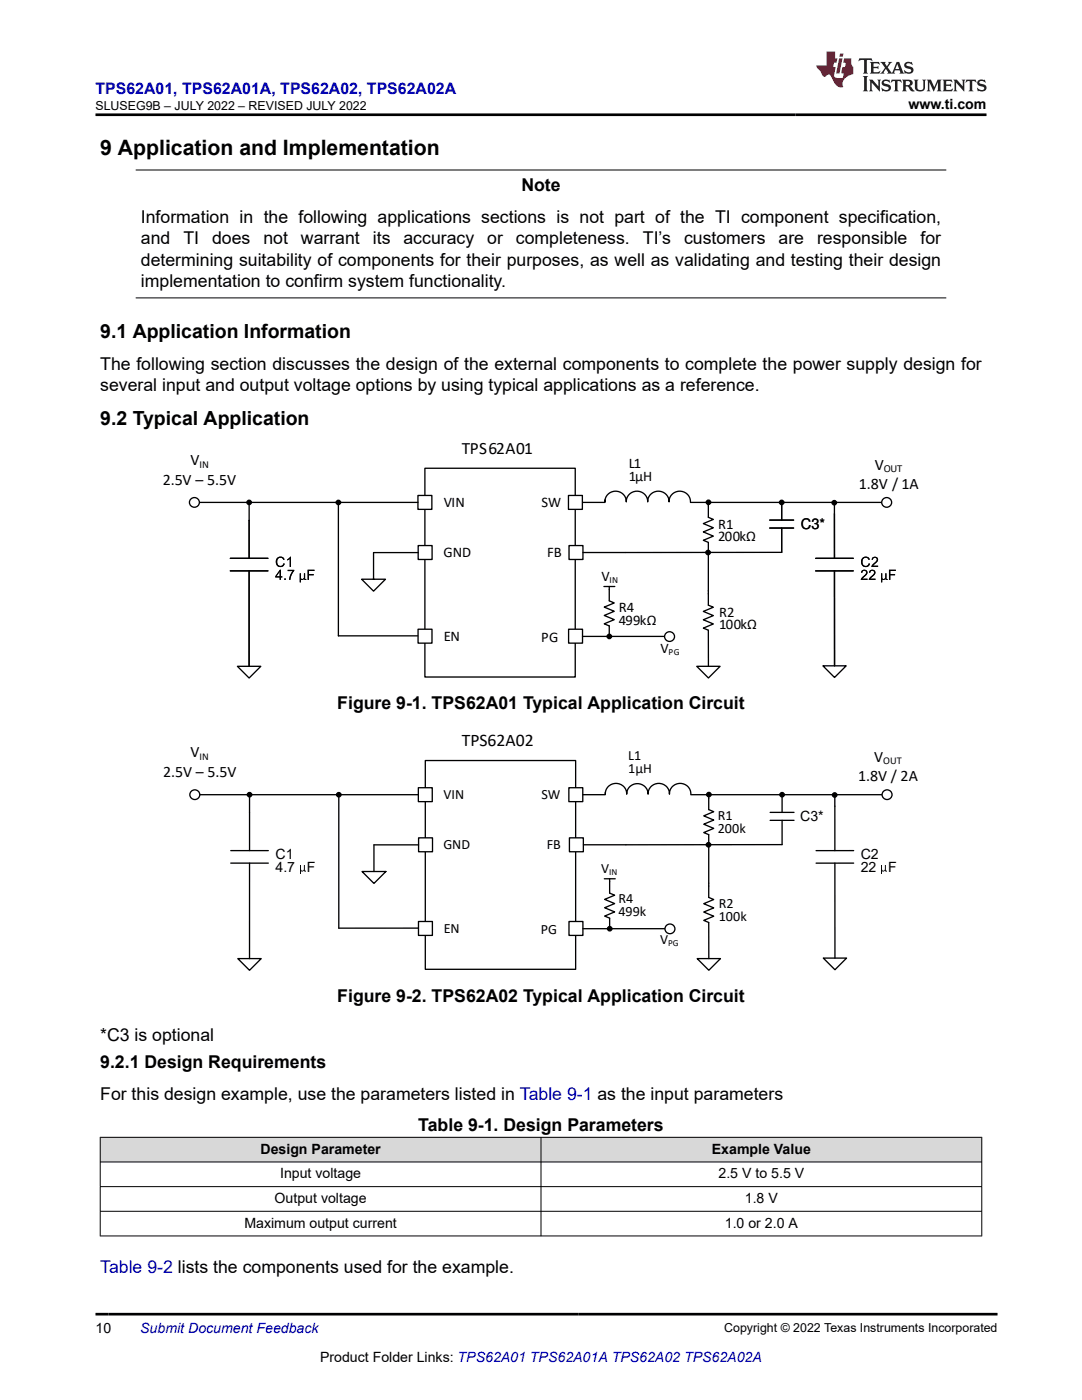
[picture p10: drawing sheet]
<svg xmlns="http://www.w3.org/2000/svg" width="216mm" height="279mm" viewBox="0 0 216 279" stroke-linecap="round" stroke-linejoin="round" font-family="sans-serif">
<path d="M27.1 33.9h161.7M27.1 59.5h161.7" fill="none" stroke="#000" stroke-width=".2"/>
<path d="M84.8 93.4h30v41.7h-30z" fill-rule="evenodd" fill="#fff"/>
<path d="M84.8 93.4h30v41.7h-30zM120.7 99.8v.4a2.13 2.13 0 0 1 2.1-2.2 2.13 2.13 0 0 1 2.2 2.2 2.13 2.13 0 0 1 2.1-2.2 2.13 2.13 0 0 1 2.1 2.2 2.13 2.13 0 0 1 2.2-2.2 2.13 2.13 0 0 1 2.1 2.2 2.13 2.13 0 0 1 2.1-2.2 2.13 2.13 0 0 1 2.2 2.2" fill="none" stroke="#000" stroke-width=".26"/>
<path d="M83.4 98.9h2.8v2.8h-2.8z" fill-rule="evenodd" fill="#fff"/>
<path d="M83.4 98.9h2.8v2.8h-2.8z" fill="none" stroke="#000" stroke-width=".26"/>
<path d="M113.4 98.9h2.8v2.8h-2.8z" fill-rule="evenodd" fill="#fff"/>
<path d="M113.4 98.9h2.8v2.8h-2.8z" fill="none" stroke="#000" stroke-width=".26"/>
<path d="M83.4 108.9h2.8v2.8h-2.8z" fill-rule="evenodd" fill="#fff"/>
<path d="M83.4 108.9h2.8v2.8h-2.8z" fill="none" stroke="#000" stroke-width=".26"/>
<path d="M83.4 125.6h2.8v2.8h-2.8z" fill-rule="evenodd" fill="#fff"/>
<path d="M83.4 125.6h2.8v2.8h-2.8z" fill="none" stroke="#000" stroke-width=".26"/>
<path d="M113.5 108.9h2.8v2.8h-2.8z" fill-rule="evenodd" fill="#fff"/>
<path d="M113.5 108.9h2.8v2.8h-2.8z" fill="none" stroke="#000" stroke-width=".26"/>
<path d="M113.5 125.6h2.7v2.8h-2.7z" fill-rule="evenodd" fill="#fff"/>
<g fill="none" stroke="#000" stroke-width=".26">
<path d="M39.8 100.3h43.6M46 113.9h7.5M46 111.4h7.5M49.7 113.9v19.1M49.7 100.3v11.1M72.2 115.6h4.7l-2.4 2.4zM74.5 110.3v5.3M137.8 100.3h38.1M166.5 100.3v11.1M166.5 113.9v19M170.3 113.9h-7.5M170.3 111.4h-7.5"/>
<path d="M47.4 133h4.6l-2.3 2.3zM113.5 125.6h2.7v2.8h-2.7zM164.2 132.9h4.6l-2.3 2.3z"/>
</g>
<g fill="#000">
<path d="M59.8 114.4h.2v.8a.31 .31 0 0 0 .3 .4 .31 .31 0 0 0 .3-.3v-.8l.2-.1 .1 1 .2 .1v.2h-.3l-.1-.2a.43 .43 0 0 1-.7 .2v.5h-.2zM61.4 113.7h1.3v.2h-1.1v.7h1v.2h-1v.9h-.2zM175.8 114.4h.2v.8a.31 .31 0 0 0 .3 .4 .31 .31 0 0 0 .4-.3v-.9h.1l.1 1 .2 .1v.2h-.3l-.1-.2a.43 .43 0 0 1-.7 .1v.6h-.2zM177.4 113.7h1.3v.2h-1v.7h.9v.2h-.9v.9h-.3z"/>
<path d="M55.8 113.7h.3v1.3h.2v.2h-.2v.5h-.3v-.5h-.9v-.2zM55.8 114.1l-.6 .9h.6zM56.7 115.4h.3v.3h-.3zM57.4 113.7h1.3l-.6 1.2-.2 .8h-.2l.1-.5 .6-1.2h-1z"/>
<path d="M55.8 113.7h.3v1.3h.2v.2h-.2v.5h-.3v-.5h-.9v-.2zM55.8 114.1l-.6 .9h.6zM56.7 115.4h.3v.3h-.3zM57.4 113.7h1.3l-.6 1.2-.2 .8h-.2l.1-.5 .6-1.2h-1z"/>
<path d="M55.4 111.3a.88 .88 0 0 1 1.4 .4h-.3a.69 .69 0 0 0-.9-.3 .69 .69 0 0 0-.3 1 .61 .61 0 0 0 .6 .5 .61 .61 0 0 0 .7-.5l.2 .1a.95 .95 0 0 1-1.3 .6 .95 .95 0 0 1-.4-1.4zM57.3 111.6l.8-.5v2h-.3v-1.5l-.5 .3z"/>
<path d="M55.4 111.3a.88 .88 0 0 1 1.4 .4h-.3a.69 .69 0 0 0-.9-.3 .69 .69 0 0 0-.3 1 .61 .61 0 0 0 .6 .5 .61 .61 0 0 0 .7-.5l.2 .1a.95 .95 0 0 1-1.3 .6 .95 .95 0 0 1-.4-1.4zM57.3 111.6l.8-.5v2h-.3v-1.5l-.5 .3z"/>
<path d="M172 113.9a.66 .66 0 0 1 1 .1 .66 .66 0 0 1-.3 1l-.6 .5h1v.2h-1.3l.2-.5a1.1 1.1 0 0 0 .7-1.2l-.4-.1-.2 .4h-.3zM173.6 113.8a.66 .66 0 0 1 1 .2 .66 .66 0 0 1-.4 1l-.5 .5h1v.2h-1.3l.2-.5a1.1 1.1 0 0 0 .7-1.2l-.4-.1-.2 .4h-.3z"/>
<path d="M172 113.9a.66 .66 0 0 1 1 .1 .66 .66 0 0 1-.3 1l-.6 .5h1v.2h-1.3l.2-.5a1.1 1.1 0 0 0 .7-1.2l-.4-.1-.2 .4h-.3zM173.6 113.8a.66 .66 0 0 1 1 .2 .66 .66 0 0 1-.4 1l-.5 .5h1v.2h-1.3l.2-.5a1.1 1.1 0 0 0 .7-1.2l-.4-.1-.2 .4h-.3z"/>
<path d="M172.1 111.3a.88 .88 0 0 1 1.5 .4h-.3a.69 .69 0 0 0-1-.3 .69 .69 0 0 0-.2 1 .61 .61 0 0 0 .6 .5 .61 .61 0 0 0 .6-.5l.3 .1a.95 .95 0 0 1-1.3 .6 .95 .95 0 0 1-.4-1.4zM174.1 111.3a.66 .66 0 0 1 1 .1 .66 .66 0 0 1-.3 1l-.6 .5h1v.2h-1.3l.3-.5a1.11 1.11 0 0 0 .7-1.2l-.5-.1-.2 .4h-.3z"/>
<path d="M172.1 111.3a.88 .88 0 0 1 1.5 .4h-.3a.69 .69 0 0 0-1-.3 .69 .69 0 0 0-.2 1 .61 .61 0 0 0 .6 .5 .61 .61 0 0 0 .6-.5l.3 .1a.95 .95 0 0 1-1.3 .6 .95 .95 0 0 1-.4-1.4zM174.1 111.3a.66 .66 0 0 1 1 .1 .66 .66 0 0 1-.3 1l-.6 .5h1v.2h-1.3l.3-.5a1.11 1.11 0 0 0 .7-1.2l-.5-.1-.2 .4h-.3z"/>
</g>
<circle cx="176.9" cy="100.3" r=".98" fill="#fff"/>
<circle cx="176.9" cy="100.3" r=".98" fill="none" stroke="#000" stroke-width=".26"/>
<circle cx="38.8" cy="100.3" r=".98" fill="#fff"/>
<g fill="none" stroke="#000" stroke-width=".26">
<path d="M74.5 110.3h8.9M116.2 100.3h4.5M141.3 100.4v2.8l1 .5-2 .8 2 .8-2 .9 2 .8-2 .8 1 .5v12.5l1 .4-2 .8 2 .9-2 .8 2 .8-2 .9 1 .4M156 110.2l-39.7 .1M67.5 126.9h15.8M116.2 127h16.4M139 133h4.7l-2.3 2.3zM141.3 125.8l.1 7.2"/>
<circle cx="38.8" cy="100.3" r=".98"/>
<circle cx="49.7" cy="100.3" r=".44"/>
<circle cx="141.3" cy="110.3" r=".44"/>
<circle cx="141.4" cy="100.2" r=".44"/>
<circle cx="166.5" cy="100.3" r=".44"/>
</g>
<g fill="#000">
<circle cx="49.7" cy="100.3" r=".44"/>
<circle cx="141.3" cy="110.3" r=".44"/>
<circle cx="141.4" cy="100.2" r=".44"/>
<circle cx="166.5" cy="100.3" r=".44"/>
</g>
<circle cx="133.6" cy="127.1" r=".98" fill="#fff"/>
<g fill="none" stroke="#000" stroke-width=".26">
<path d="M67.5 100.3v26.6M120.5 117h2.2M121.6 117v2.9l1 .4-2 .9 2 .8-2 .8 2 .9-2 .8 1 .4v2.1M153.6 105.4h4.8M153.6 103.8h4.8M156 100.3v3.5M156 105.4v4.8"/>
<circle cx="67.5" cy="100.3" r=".44"/>
<circle cx="156" cy="100.3" r=".44"/>
<circle cx="121.6" cy="127" r=".44"/>
<circle cx="133.6" cy="127.1" r=".98"/>
</g>
<g fill="#000">
<circle cx="67.5" cy="100.3" r=".44"/>
<circle cx="156" cy="100.3" r=".44"/>
<circle cx="121.6" cy="127" r=".44"/>
</g>
<path d="M84.9 151.8h30v41.6h-30z" fill-rule="evenodd" fill="#fff"/>
<path d="M84.9 151.8h30v41.6h-30zM120.8 158.2v.3a2.13 2.13 0 0 1 2.1-2.2 2.13 2.13 0 0 1 2.1 2.2 2.13 2.13 0 0 1 2.2-2.1 2.13 2.13 0 0 1 2.1 2.1 2.13 2.13 0 0 1 2.1-2.2 2.13 2.13 0 0 1 2.2 2.2 2.13 2.13 0 0 1 2.1-2.2 2.13 2.13 0 0 1 2.1 2.2" fill="none" stroke="#000" stroke-width=".26"/>
<path d="M83.5 157.2h2.8v2.8h-2.8z" fill-rule="evenodd" fill="#fff"/>
<path d="M83.5 157.2h2.8v2.8h-2.8z" fill="none" stroke="#000" stroke-width=".26"/>
<path d="M113.5 157.2h2.8v2.8h-2.8z" fill-rule="evenodd" fill="#fff"/>
<path d="M113.5 157.2h2.8v2.8h-2.8z" fill="none" stroke="#000" stroke-width=".26"/>
<path d="M83.5 167.2h2.8v2.8h-2.8z" fill-rule="evenodd" fill="#fff"/>
<path d="M83.5 167.2h2.8v2.8h-2.8z" fill="none" stroke="#000" stroke-width=".26"/>
<path d="M83.5 183.9h2.8v2.8h-2.8z" fill-rule="evenodd" fill="#fff"/>
<path d="M83.5 183.9h2.8v2.8h-2.8z" fill="none" stroke="#000" stroke-width=".26"/>
<path d="M113.6 167.2h2.8v2.8h-2.8z" fill-rule="evenodd" fill="#fff"/>
<path d="M113.6 167.2h2.8v2.8h-2.8z" fill="none" stroke="#000" stroke-width=".26"/>
<path d="M113.5 183.9h2.8v2.8h-2.8z" fill-rule="evenodd" fill="#fff"/>
<g fill="none" stroke="#000" stroke-width=".26">
<path d="M39.9 158.6h43.6M49.8 158.6v11.2M137.8 158.6h38.2M166.6 158.7v11.1M46 169.8h7.5M46 172.3h7.5M49.8 172.3v19M72.2 173.9h4.8l-2.4 2.4zM74.6 168.6v5.3M166.6 172.3v18.9M170.3 169.8h-7.5M170.3 172.3h-7.5"/>
<path d="M47.4 191.3h4.7l-2.3 2.3zM113.5 183.9h2.8v2.8h-2.8zM164.3 191.2h4.6l-2.3 2.3z"/>
</g>
<circle cx="177" cy="158.6" r=".98" fill="#fff"/>
<circle cx="177" cy="158.6" r=".98" fill="none" stroke="#000" stroke-width=".26"/>
<circle cx="38.9" cy="158.6" r=".98" fill="#fff"/>
<g fill="none" stroke="#000" stroke-width=".26">
<path d="M116.3 158.6h4.5M141.4 158.7v2.9l1 .4-2 .8 2 .9-2 .8 2 .8-2 .9 1 .4v12.5l1 .4-2 .9 2 .8-2 .8 2 .9-2 .8 1 .4v7.2M74.6 168.6h8.9M156.1 168.6h-39.7M83.4 185.2h-15.8M116.3 185.3h16.4M139.1 191.3h4.7l-2.4 2.3z"/>
<circle cx="38.9" cy="158.6" r=".98"/>
<circle cx="49.8" cy="158.6" r=".44"/>
<circle cx="141.5" cy="158.6" r=".44"/>
<circle cx="166.6" cy="158.7" r=".44"/>
<circle cx="141.4" cy="168.6" r=".44"/>
</g>
<g fill="#000">
<circle cx="49.8" cy="158.6" r=".44"/>
<circle cx="141.5" cy="158.6" r=".44"/>
<circle cx="166.6" cy="158.7" r=".44"/>
<circle cx="141.4" cy="168.6" r=".44"/>
</g>
<circle cx="133.7" cy="185.4" r=".98" fill="#fff"/>
<g fill="none" stroke="#000" stroke-width=".26">
<path d="M67.6 158.6v26.6M156.1 158.6v3.5M120.6 175.4h2.2M121.6 175.4v2.8l1 .5-1.9 .8 1.9 .8-1.9 .9 1.9 .8-1.9 .8 .9 .4v2.1M153.7 163.7h4.7M153.7 162.1h4.7M156.1 163.7v4.9"/>
<circle cx="67.6" cy="158.6" r=".44"/>
<circle cx="156.1" cy="158.6" r=".44"/>
<circle cx="121.7" cy="185.3" r=".44"/>
<circle cx="133.7" cy="185.4" r=".98"/>
</g>
<g fill="#000">
<circle cx="67.6" cy="158.6" r=".44"/>
<circle cx="156.1" cy="158.6" r=".44"/>
<circle cx="121.7" cy="185.3" r=".44"/>
</g>
<g fill="#d8d8d8">
<path d="M20 227h175.9v4.9h-175.9z" fill-rule="evenodd"/>
<path d="M20.1 227h87.8v4.8h-87.8z" fill-rule="evenodd"/>
<path d="M108 227h87.8v4.8h-87.8z" fill-rule="evenodd"/>
</g>
<path d="M19.9 227h176.1M19.9 231.9h176.1M19.9 236.8h176.1M20 226.9v19.8M107.9 226.9v19.8M195.9 226.9v19.8M19.9 241.7h176.1M19.9 246.7h176.1" fill="none" stroke="#000" stroke-width=".2"/>
<path d="M171.5 11.6l-.2 .6 .5-.2h.6v.1v2.2l-.2 .4h1l-.2-.4v-2.2v-.1h.5l.5 .2-.1-.6zM173.6 12.4l.2 .3v1.6l-.2 .4h1.9l.1-.6a1.08 1.08 0 0 1-1.3 .2v-.7h.6l.4 .2v-.7l-.4 .2h-.6v-.5l.2-.2a1 1 0 0 1 1 .3l-.1-.5zM175.7 12.4l.9 1.1-1 1.2h.9l-.2-.2 .5-.8 .4 .8-.2 .2h1.6l-.2-.2 .2-.5h.9l.1 .5-.1 .2h.9l-.2-.4-.8-1.9h-.5l-.9 2.1-.9-1.1 .9-1h-.8l.2 .2-.4 .6-.4-.6 .2-.2zM179 12.8l.4 1h-.7zM180.7 12.5a.65 .65 0 0 0-.2 .7 .65 .65 0 0 0 .6 .5l.6 .1 .1 .3a.79 .79 0 0 1-.7 .4 .79 .79 0 0 1-.7-.5l.1 .7 .2-.1a.93 .93 0 0 0 1.1 0 .93 .93 0 0 0 .4-.9 1.46 1.46 0 0 0-1.2-.6l-.1-.3a1.09 1.09 0 0 1 1.2 .2l-.2-.6-.1 .1-.5-.2zM172.2 15.2l.2 .4v2.2l-.2 .4h1l-.2-.4v-2.2l.2-.4zM173.4 15.9l.2 .4v1.5l-.2 .4h.8l-.3-.4 .1-1.3 1.6 1.8v-2l.2-.4h-.7l.1 .2 .1 1.1-1.2-1.3zM176.2 16a.65 .65 0 0 0-.2 .8 .65 .65 0 0 0 .6 .4l.6 .2 .1 .2a.79 .79 0 0 1-.7 .4 .79 .79 0 0 1-.7-.5l.1 .7 .2-.1a.93 .93 0 0 0 1.1 .1 .93 .93 0 0 0 .4-1 1.46 1.46 0 0 0-1.2-.5l-.1-.4a1.09 1.09 0 0 1 1.2 .2l-.1-.6-.2 .1-.5-.1zM177.9 15.9l-.1 .6a.63 .63 0 0 1 .8-.3v1.6l-.3 .4h1l-.2-.4v-1.6a.66 .66 0 0 1 .8 .3l-.1-.6zM180 15.9l.2 .4v1.5l-.2 .4h1l-.2-.2-.1-.7h.5l.1 .2a.79 .79 0 0 0 1.2 .6l-1-.9a.61 .61 0 0 0 .6-.6 .61 .61 0 0 0-.5-.7zM180.8 16.2h.1a.47 .47 0 0 1 .5 .1 .47 .47 0 0 1 .1 .5l-.1 .1-.7 .1zM182.3 15.9l.2 .2a2.27 2.27 0 0 0 .4 2 1.04 1.04 0 0 0 1.7-.7v-1.3l.2-.2h-.8l.2 .4v1.1a.6 .6 0 0 1-.6 .6 .6 .6 0 0 1-.6-.6v-1.1l.3-.4zM184.9 15.9l.2 .4v1.5l-.2 .4h.8l-.3-.4v-1.4l.9 1.9 .9-1.9v1.4l-.3 .4h1l-.2-.4v-1.5l.2-.4h-.8l-.7 1.5-.6-1.5zM188.1 15.9l.2 .4v1.5l-.2 .4h1.9l.1-.6a1.09 1.09 0 0 1-1.3 .2v-.7h.6l.4 .2v-.6l-.4 .2h-.6v-.6l.2-.1a1.01 1.01 0 0 1 1 .3l-.1-.6zM190.2 15.9l.3 .4v1.5l-.3 .4h.8l-.2-.4v-1.3l1.6 1.8v-2l.2-.4h-.7l.2 .2v1.1l-1.2-1.3zM192.8 15.9l-.1 .6a.63 .63 0 0 1 .8-.3v1.6l-.3 .4h1l-.2-.4v-1.6a.66 .66 0 0 1 .8 .3l-.1-.6zM195.2 16a.65 .65 0 0 0-.2 .8 .65 .65 0 0 0 .6 .4l.6 .2 .2 .2a.79 .79 0 0 1-.7 .4 .79 .79 0 0 1-.7-.5l.1 .7 .2-.1a.93 .93 0 0 0 1 .1 .93 .93 0 0 0 .5-1 1.46 1.46 0 0 0-1.3-.5v-.4a1.09 1.09 0 0 1 1.2 .2l-.2-.6-.2 .1-.5-.1z" fill="#231f20"/>
<path d="M164.9 10.3v2.7h-2l.1 .4 .8 1a.95 .95 0 0 0 1 .9 .59 .59 0 0 1 .5-.4 .59 .59 0 0 1 .5 .3l.4 .8a1.59 1.59 0 0 0 2.1 1.4 1.61 1.61 0 0 1 1-2.3l1-.3-.1-1.5a1.59 1.59 0 0 1-.3-1.7h-1.5l-.2 .9h.6l-.2 .9h-.5l-.2 .9v.3l.4 .1-.1 .9h-.7a.73 .73 0 0 1-1-.7l.3-1.5h-.5l.1-.9h.5l.2-.9h-.5v-1.3zM167.4 11.6l-.6 3.1h.7l.6-3.1zM167.6 10.7l-.1 .6h.7l.1-.6z" fill="#ed1c24"/>
<path d="M19 22.9h177.8M19 262.3h180" fill="none" stroke="#000" stroke-width=".53"/>
<text font-size="4.2" x="20" y="30.9">9 Application and Implementation</text>
<g font-size="3.9">
<text x="20" y="67.4">9.1 Application Information</text>
<text x="20" y="84.7">9.2 Typical Application</text>
</g>
<g font-size="3.5">
<text x="104" y="38.2">Note</text>
<text x="28.1" y="44.5">Information in the following applications sections is not part of the TI component specification,</text>
<text x="28.1" y="53">determining suitability of components for their purposes, as well as validating and testing their design</text>
<text x="28.1" y="48.8">and</text>
<text x="36.6" y="48.8">TI</text>
<text x="42.3" y="48.8">does</text>
<text x="52.6" y="48.8">not</text>
<text x="60" y="48.8">warrant</text>
<text x="74.4" y="48.8">its</text>
<text x="80.5" y="48.8">accuracy</text>
<text x="97.2" y="48.8">or</text>
<text x="102.9" y="48.8">completeness.</text>
<text x="128.3" y="48.8">TI’s</text>
<text x="136.5" y="48.8">customers</text>
<text x="155.3" y="48.8">are</text>
<text x="163" y="48.8">responsible</text>
<text x="183.7" y="48.8">for</text>
<text x="28.1" y="57.2">implementation to confirm system functionality.</text>
<text x="20" y="73.8">The following section discusses the design of the external components to complete the power supply design for</text>
<text x="20" y="78.1">several input and output voltage options by using typical applications as a reference.</text>
<text x="92.2" y="90.6">TPS62A01</text>
<text x="67.3" y="141.5">Figure 9-1. TPS62A01 Typical Application Circuit</text>
<text x="92.1" y="148.9">TPS62A02</text>
<text x="67.3" y="200.1">Figure 9-2. TPS62A02 Typical Application Circuit</text>
<text x="20" y="207.8">*C3 is optional</text>
<text x="20" y="213.1">9.2.1 Design Requirements</text>
<text x="20" y="219.5">For this design example, use the parameters listed in Table 9-1 as the input parameters</text>
<text x="83.5" y="225.8">Table 9-1. Design Parameters</text>
</g>
<text font-size="3.5" fill="#00f" x="20" y="254">Table 9-2 lists the components used for the example.</text>
<text font-size="3.2" fill="#00f" x="19" y="18.7">TPS62A01, TPS62A01A, TPS62A02, TPS62A02A</text>
<g font-size="3.2">
<text x="38" y="92.9">V</text>
<text x="174.6" y="93.7">V</text>
<text x="32.5" y="96.7">2.5V t 5.5V</text>
<text x="171.4" y="97.6">1.8V / 1A</text>
<text x="32.5" y="155">2.5V – 5.5V</text>
<text x="38" y="151.2">V</text>
<text x="171.2" y="155.8">1.8V / 2A</text>
<text x="174.4" y="152">V</text>
</g>
<g font-size="2.9">
<text x="125.4" y="93.4">L1</text>
<text x="125.4" y="96">1µH</text>
<text x="88.5" y="101.2">VIN</text>
<text x="108.1" y="101.2">SW</text>
<text x="143.3" y="105.5">R1</text>
<text x="159.8" y="105.6">C3*</text>
<text x="88.5" y="111.2">GND</text>
<text x="109.2" y="111.2">FB</text>
<text x="143.3" y="108.1">200kQ</text>
<text x="120" y="116">V</text>
<text x="123.5" y="122.1">R4</text>
<text x="123.5" y="124.7">499kQ</text>
<text x="143.5" y="123.1">R2</text>
<text x="143.5" y="125.6">100kQ</text>
<text x="88.6" y="128">EN</text>
<text x="108" y="128.2">PG</text>
<text x="131.8" y="130.3">V</text>
</g>
<g font-size="2.8">
<text x="181.3" y="21.8">www.ti.com</text>
<text x="125.4" y="151.7">L1</text>
<text x="125.4" y="154.2">1µH</text>
<text x="88.5" y="159.4">VIN</text>
<text x="108" y="159.4">SW</text>
<text x="143.2" y="163.7">R1</text>
<text x="143.2" y="166.3">200k</text>
<text x="159.7" y="163.9">C3*</text>
<text x="55" y="171.5">C1</text>
<text x="88.5" y="169.4">GND</text>
<text x="109.1" y="169.4">FB</text>
<text x="171.8" y="171.5">C2</text>
<text x="55" y="174.1">4.7</text>
<text x="61.2" y="174.1">F</text>
<text x="120" y="174.2">V</text>
<text x="171.8" y="174.1">22</text>
<text x="177.2" y="174.1">F</text>
<text x="123.4" y="180.3">R4</text>
<text x="123.4" y="182.8">499k</text>
<text x="143.4" y="181.2">R2</text>
<text x="143.4" y="183.8">100k</text>
<text x="88.5" y="186.1">EN</text>
<text x="107.9" y="186.3">PG</text>
<text x="131.7" y="188.5">V</text>
<text x="52" y="230.2">Design Parameter</text>
<text x="142" y="230.2">Example Value</text>
<text x="55.9" y="235.2">Input voltage</text>
<text x="143.4" y="235.2">2.5 V to 5.5 V</text>
<text x="48.8" y="245">Maximum output current</text>
<text x="54.8" y="240.1">Output voltage</text>
<text x="144.6" y="245">1.0 or 2.0 A</text>
<text x="148.6" y="240.1">1.8 V</text>
<text x="19" y="266.1">10</text>
<text x="63.9" y="271.7">Product Folder Links: TPS62A01 TPS62A01A TPS62A02 TPS62A02A</text>
</g>
<text font-size="2.8" fill="#00f" x="28" y="266.1">Submit Document Feedback</text>
<g font-size="2.5">
<text x="19.1" y="21.9">SLUSEG9B – JULY 2022 – REVISED JULY 2022</text>
<text x="144.5" y="265.8">Copyright © 2022 Texas Instruments Incorporated</text>
</g>
<g font-size="2.1">
<text x="39.8" y="93.3">IN</text>
<text x="176.4" y="94.2">OUT</text>
<text x="39.8" y="151.6">IN</text>
<text x="176.2" y="152.5">OUT</text>
</g>
<g font-size="1.9">
<text x="121.6" y="116.4">IN</text>
<text x="133.4" y="130.7">PG</text>
</g>
<g font-size="1.8">
<text x="121.6" y="174.6">IN</text>
<text x="133.3" y="188.9">PG</text>
</g>
</svg>
